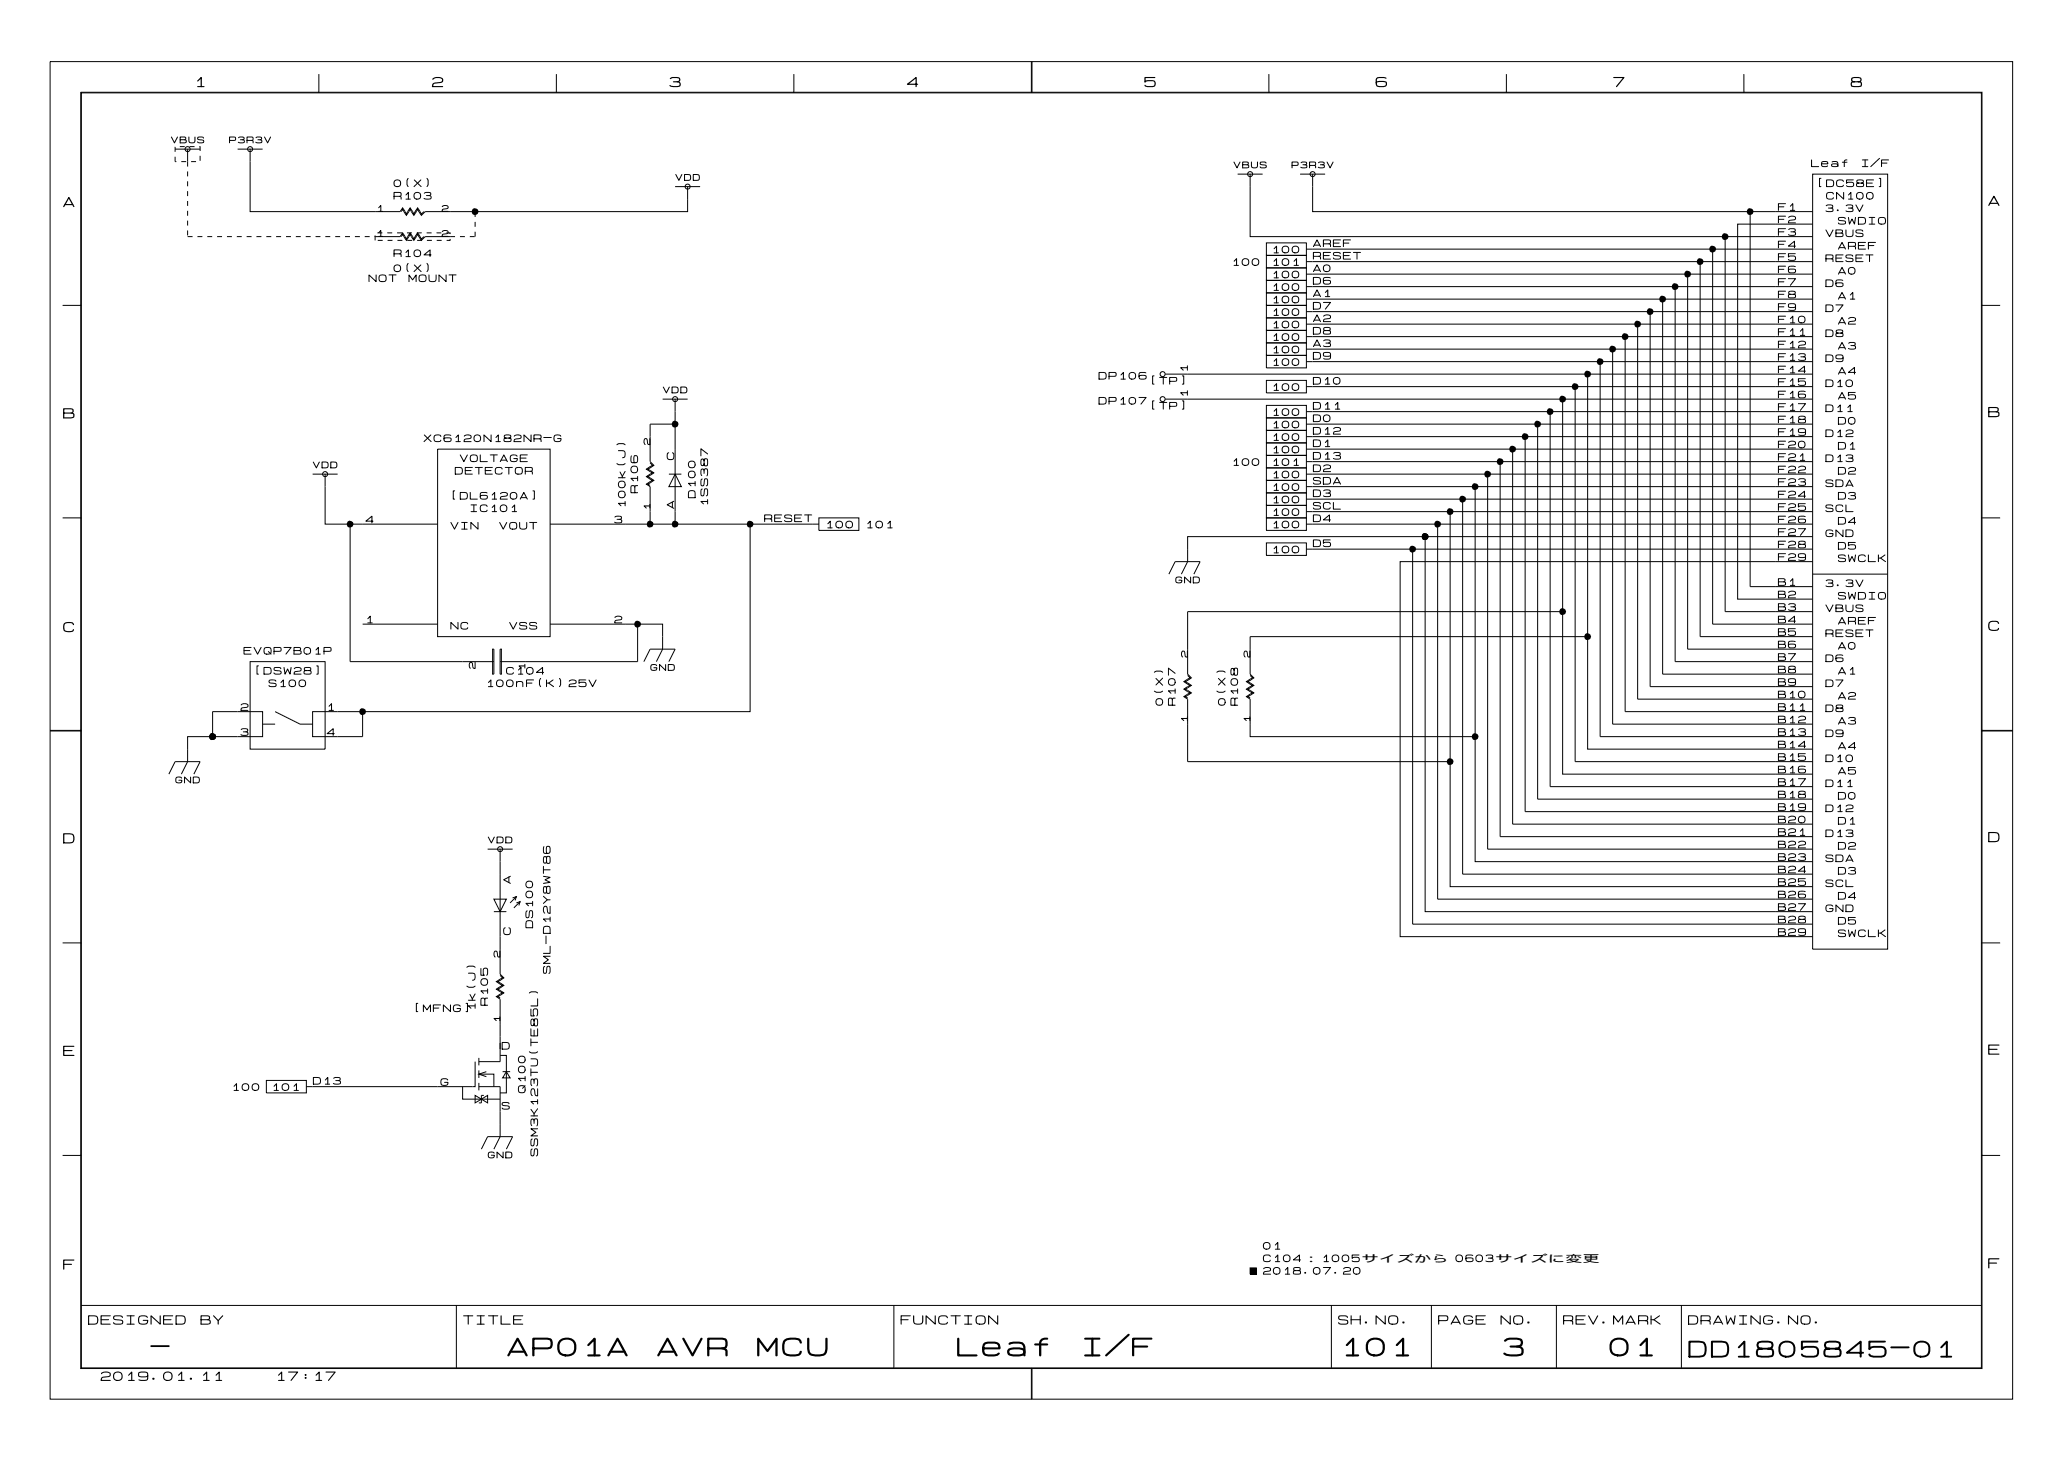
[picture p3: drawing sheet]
<svg xmlns="http://www.w3.org/2000/svg" width="297mm" height="210mm" viewBox="0 0 297 210" stroke-linecap="round" stroke-linejoin="round" font-family="sans-serif">
<g fill="none" stroke="#000" stroke-width=".14">
<path d="M7.2 8.9h282v192.1h-282zM11.6 13.3h273.2v183.3h-273.2zM11.7 13.3h273v183.2h-273zM45.8 10.6v2.7M79.9 10.6v2.7M114.1 10.6v2.7M148.2 8.9v4.4M148.3 8.9v4.4M182.3 10.6v2.7M216.4 10.6v2.7M250.6 10.6v2.7M25.2 21.1v.7"/>
<path d="M25.2 22.5v.7h.1M25.2 21.4h3.6M25.8 21.1h.7M26 23.2h.8M27 34h.7M27 24.6v.7M27 26v.8M27 27.5v.7M27 28.9v.7M27 30.3v.7M27 31.7v.7M27 33.1v.7"/>
<path d="M27 21.4v2.5M27.2 21.1h.8M27.5 23.2h.7M28.4 34h.7M28.7 21.1v.6M28.7 22.4v.7M29.8 34h.7M31.2 34h.7M32.6 34h.7M34 34h.7M34.1 21.4h3.6M35.4 34h.7"/>
<path d="M35.9 21.4v9h21.6l.3-.5 .6 .9 .5-.9 .6 .9 .5-.9 .5 .9 .4-.4M36.9 34h.7M38.3 34h.7M39.7 34h.7M41.1 34h.7M42.5 34h.7M43.9 34h.7M45.3 34h.7M46.7 34h.8M48.2 34h.7M49.6 34h.7M51 34h.7"/>
<path d="M52.4 34h.7M53.8 34h3.7l.3-.5 .6 .9 .5-.9 .6 .9 .5-.9 .5 .9 .4-.4M53.9 33.8v.7M54.2 33.5h.7M54.3 34.5h.7M55.6 33.5h.8M55.7 34.5h.7M57.1 33.5h.7M57.1 34.5h.7M58.5 33.5h.7M58.5 34.5h.7M59.9 33.5h.7"/>
<path d="M59.9 34.5h.7M61.3 33.5h.7M61.3 34.5h.7M62.7 33.5h.7M62.8 34.5h.7M64.1 33.5h.6v.1M64.7 34.3v.2h-.5M65.4 34h-4.3l-.6 .5-.5-.9-.5 .9-.6-.9-.5 .9-.6-.9-.1 .4M66.1 34h.7M67.5 34h.7M68.3 30.5v.7M68.3 31.9v.7"/>
<path d="M68.3 33.3v.7M97 26.8h3.6M98.8 26.8v3.6h-37.7l-.6 .5-.5-.9-.5 .9-.6-.9-.5 .9-.6-.9-.1 .4M177.8 25h3.6M179.6 25v9h80.8M181.9 36.7h5.8v1.8h-5.8zM181.9 34.9h5.8v1.8h-5.8zM181.9 38.5h5.8v1.8h-5.8zM186.8 25h3.6M187.7 37.6h.9M187.7 35.8h.9M187.7 39.4h.9"/>
<path d="M188.6 25v5.4h71.8M242.5 39.4v53.9h12.5M244.3 37.6v53.9h10.7M246.1 35.8v53.9h8.9M247.9 34v53.9h7.1M251.4 30.4v53.9M260.4 25h10.8v111.4h-10.8zM260.4 35.8h-71.8M260.4 39.4h-71.8M260.4 37.6h-71.8M260.4 32.2h-10.7v53.9h5.3M9 43.9h2.7"/>
<path d="M95.2 57.3h3.6M97 57.3v7.2M181.9 54.6h5.8v1.8h-5.8zM181.9 49.3h5.8v1.8h-5.8zM181.9 47.5h5.8v1.8h-5.8zM181.9 40.3h5.8v1.8h-5.8zM181.9 42.1h5.8v1.8h-5.8zM181.9 58.2h5.8v1.8h-5.8zM181.9 51.1h5.8v1.8h-5.8zM181.9 43.9h5.8v1.8h-5.8zM181.9 45.7h5.8v1.8h-5.8zM187.7 55.5h.9"/>
<path d="M187.7 50.2h.9M187.7 48.4h.9M187.7 41.2h.9M187.7 43h.9M187.7 59.1h.9M187.7 52h.9M187.7 44.8h.9M187.7 46.6h.9M188.6 46.6h71.8M222.7 59.1v53.9h32.3M224.5 57.3v30.6M226.3 55.5v53.9h28.7"/>
<path d="M228.1 53.8v37.7M229.9 52v53.8h25.1M231.7 50.2v53.8h23.3M233.5 48.4v53.8h21.5M235.3 46.6v53.8h19.7M237.1 44.8v53.9h17.9M238.9 43v53.9h16.1M240.7 41.2v53.9h14.3M260.4 43h-71.8M260.4 41.2h-71.8M260.4 44.8h-71.8M260.4 50.2h-71.8"/>
<path d="M260.4 48.4h-71.8M260.4 52h-71.8M260.4 55.5h-71.8M260.4 59.1h-71.8M260.4 53.8h-93M260.4 57.3h-93M284.7 43.9h2.7M9 74.4h2.7M44.9 68.1h3.6M46.7 68.1v7.2h5.4M50.3 75.3v19.8h20.7M52.1 75.3h10.8"/>
<path d="M62.9 64.5h16.1v27h-16.1zM79 75.3h10.8M89.8 75.3h27.9M93.4 66.5l.4 .4-.9 .5 .9 .5-.9 .6 .9 .5-.9 .6 .5 .3M93.4 69.9v5.4M96.1 68.1h1.8M97 68.1l.9 1.8h-1.8zM97 64.5v10.8M97 60.9h-3.6v5.4l.5 .6-.9 .5 .9 .5-.9 .6 .9 .5-.9 .6 .4 .1M107.8 75.3v26.9h-62.9v3.6h7.2v-3.6M117.7 74.4h5.7v1.8h-5.7zM181.9 69h5.8v1.8h-5.8z"/>
<path d="M181.9 72.6h5.8v1.8h-5.8zM181.9 70.8h5.8v1.8h-5.8zM181.9 65.4h5.8v1.8h-5.8zM181.9 74.4h5.8v1.8h-5.8zM181.9 63.6h5.8v1.8h-5.8zM181.9 60h5.8v1.8h-5.8zM181.9 78h5.8v1.8h-5.8zM181.9 67.2h5.8v1.8h-5.8zM181.9 61.8h5.8v1.8h-5.8zM187.7 68.1h.9M187.7 71.7h.9M187.7 66.3h.9"/>
<path d="M187.7 64.5h.9M187.7 60.9h.9M187.7 62.7h.9M203 78.9v53.9h57.4M204.8 77.1h-34.2v3.6l-.9 1.8M204.8 77.1v53.9h55.6M204.8 77.1h50.2M206.6 75.3v53.9h53.8M208.3 73.5v35.9M210.1 71.7v53.9h50.3M211.9 69.9v35.9M213.7 68.1v53.9h41.3"/>
<path d="M215.5 66.3v53.9h39.5M217.3 64.5v53.9h43.1M219.1 62.7v53.9h41.3M220.9 60.9v53.9h39.5M255 75.3h5.4M255 69.9h5.4M255 73.5h5.4M255 78.9h5.4M255 77.1h5.4M255 78.9h-67.3M255 75.3h-67.3M255 73.5h-67.3"/>
<path d="M255 69.9h-67.3M260.4 60.9h-71.8M260.4 64.5h-71.8M260.4 62.7h-71.8M260.4 68.1h-71.8M260.4 66.3h-71.8M260.4 71.7h-71.8M284.7 74.4h2.7M35.9 95.1h10.8v12.5h-10.8zM52.1 89.7h10.8M70.8 93.3h.2v3.6h-.2zM71.9 93.3h.1v3.6h-.1z"/>
<path d="M79 89.7h16.2v3.6l-.9 1.8M91.6 89.7v5.4h-19.7M92.5 95.1l.9-1.8h3.6l-.9 1.8M167.9 82.5l.9-1.8h3.6l-.9 1.8M170.6 97l.4 .4-.9 .5 .9 .6-.9 .5 .9 .5-.9 .6 .5 .3v9h37.7M179.6 97.6l-.5 .3 .9 .6-.9 .5 .9 .5-.9 .6 .5 .3v5.4h32.3v18h48.5M179.6 97l.4 .4-.4 .2M224.5 87.9h-53.9v9l.6 .5-.9 .5 .9 .6-.9 .5 .9 .5-.9 .6 .3 .2M224.5 87.9v23.3h30.5M228.1 91.5v16.1h26.9M228.1 91.5h-48.5v5.4l.5 .5-.8 .5 .8 .6-.8 .5 .8 .5-.8 .6 .3 .2M255 91.5h5.4"/>
<path d="M255 89.7h5.4M255 87.9h5.4M255 86.1h5.4M255 98.6h5.4M255 96.9h5.4M255 95.1h5.4M255 93.3h5.4M255 80.7h5.4M255 80.7h-53.8v53.9h59.2M260.4 84.3h-9M260.4 82.5h10.8M7.2 105h4.5"/>
<path d="M7.2 104.9h4.5M24.3 111.2l.9-1.8h3.6l-.9 1.8M30.5 102.2h7.2v3.6h-7.2zM30.5 105.8h-3.5v3.6l-.9 1.8M37.7 104h1.8M39.5 102.2l3.6 1.8h1.8M208.3 109.4v18h52.1M255 109.4h5.4M255 102.2h5.4M255 107.6h5.4M255 100.4h5.4M255 105.8h5.4"/>
<path d="M255 104h5.4M255 113h5.4M255 111.2h5.4M284.7 104.9h4.5M284.7 105h4.5M9 135.5h2.7M70.1 122h3.5M71 131h1.8M71 129.2h1.8l-.9 1.8zM71.9 122v18l.5 .5-.9 .5 .9 .6-.9 .5 .9 .6-.9 .5 .4 .2M73.6 129l.6-.2-.2 .6M74.2 129.7l.5-.2-.2 .6"/>
<path d="M74.2 128.8l-.9 .9M74.7 129.5l-.9 .9M255 122h5.4M255 120.2h5.4M284.7 135.5h2.7M38.3 155.2h5.7v1.8h-5.7zM66.5 156.1v1.8h5.4M68.3 152.5v3.6h-24.3M68.3 157.4l.9 .5-.9 .6zM68.8 156.1h3.1v7.2l-.9 1.8M68.8 154.3h2.2v1.8M68.8 152v1.1"/>
<path d="M68.8 153.8v1.1M68.8 155.6v1.1M69.2 157.9l.9-.5v1.1zM69.5 157.4h-.3v1.1h-.4M69.9 154l-1.1 .3 1.1 .4M71.9 140.1l.3 .4-.9 .5 .9 .6-.9 .5 .9 .6-.9 .5 .6 .3v9h-3.1M71.9 151.6h.9v5.4h-.9M72.2 154h1.1M72.8 154l.5 .9h-1.1zM9 166h2.7M69.2 165.1l.9-1.8h3.5l-.8 1.8M284.7 166h2.7"/>
<path d="M11.7 187.6h273M65.6 187.6v8.9M128.4 187.6v8.9M148.2 196.5v4.5M148.3 196.5v4.5M179.6 182.2h.9v.9h-.9zM191.3 187.6v8.9M205.7 187.6v8.9M223.6 187.6v8.9M241.6 187.6v8.9"/>
<circle cx="27" cy="21.4" r=".36"/>
<circle cx="35.9" cy="21.4" r=".36"/>
<circle cx="98.8" cy="26.8" r=".36"/>
<circle cx="179.6" cy="25" r=".36"/>
<circle cx="188.6" cy="25" r=".36"/>
<circle cx="97" cy="57.3" r=".36"/>
<circle cx="167" cy="57.3" r=".36"/>
<circle cx="167" cy="53.8" r=".36"/>
<circle cx="46.7" cy="68.1" r=".36"/>
<circle cx="71.9" cy="122" r=".36"/>
</g>
<g fill="#000">
<path d="M68 30l.2-.1 .5 .2 .1 .3-.2 .3-.4 .2-.3-.1-.1-.3v-.3zM242.2 39l.3-.1 .4 .2 .1 .3-.2 .3-.4 .2-.3-.1-.1-.3v-.3zM244 37.2l.3-.1 .4 .2 .1 .3-.2 .3-.4 .2-.3-.1-.1-.3v-.3zM245.8 35.4l.2-.1 .5 .2 .1 .3-.2 .3-.4 .2-.3-.1-.1-.3v-.3zM247.6 33.6l.2-.1 .5 .2 .1 .3-.2 .3-.4 .2-.3-.1-.1-.3v-.3zM251.2 30l.2-.1 .5 .2v.3l-.1 .3-.4 .2-.3-.1-.1-.3v-.3zM222.4 58.7l.3-.1 .4 .3 .1 .2-.1 .4-.4 .1-.3-.1-.2-.2 .1-.3zM224.2 56.9h.3l.4 .2 .1 .2-.1 .4-.4 .1-.3-.1-.2-.2 .1-.3zM226 55.1h.3l.4 .2 .1 .2-.1 .4-.5 .1-.2-.1-.2-.2 .1-.3zM227.8 53.3h.3l.4 .2 .1 .3-.1 .3-.5 .1-.2-.1-.2-.2 .1-.3zM229.6 51.5h.3l.4 .2 .1 .3-.1 .3-.5 .1-.2-.1-.2-.2v-.3zM231.4 49.7h.3l.4 .2 .1 .3-.1 .3-.5 .1-.2-.1-.2-.2v-.3z"/>
<path d="M233.2 47.9h.3l.4 .2 .1 .3-.1 .3-.5 .2-.2-.1-.2-.3v-.3zM235 46.2l.3-.1 .4 .2 .1 .3-.1 .3-.5 .2-.2-.1-.2-.3v-.3zM236.8 44.4l.3-.1 .4 .2 .1 .3-.1 .3-.5 .2-.3-.1-.1-.3v-.3zM238.6 42.6l.3-.1 .4 .2 .1 .3-.1 .3-.5 .2-.3-.1-.1-.3v-.3zM240.4 40.8l.3-.1 .4 .2 .1 .3-.2 .3-.4 .2-.3-.1-.1-.3v-.3zM50 74.9l.3-.1 .4 .2 .1 .3-.1 .3-.5 .2-.2-.1-.2-.3 .1-.3zM93.1 74.9l.3-.1 .4 .2 .1 .3-.1 .3-.5 .2-.2-.1-.2-.3 .1-.3zM96.7 60.5l.3-.1 .4 .2 .1 .3-.1 .4-.5 .1-.2-.1-.2-.2v-.3zM96.7 74.9l.3-.1 .4 .2 .1 .3-.1 .3-.5 .2-.2-.1-.2-.3v-.3zM107.5 74.9l.3-.1 .4 .2 .1 .3-.2 .3-.4 .2-.3-.1-.1-.3v-.3zM202.7 78.5l.2-.1 .5 .2 .1 .3-.2 .3-.4 .2-.3-.1-.1-.3v-.3zM204.5 76.7l.2-.1 .5 .2v.3l-.1 .3-.4 .2-.3-.1-.1-.3v-.3z"/>
<path d="M206.3 74.9l.2-.1 .5 .2v.3l-.1 .3-.4 .2-.3-.1-.1-.3v-.3zM208 73.1l.3-.1 .4 .2 .1 .3-.1 .3-.4 .2-.3-.1-.1-.3v-.3zM209.8 71.3l.3-.1 .4 .2 .1 .3-.1 .3-.4 .2-.3-.1-.1-.3v-.3zM211.6 69.5l.3-.1 .4 .2 .1 .3-.1 .3-.4 .2-.3-.1-.1-.3v-.3zM213.4 67.7l.3-.1 .4 .2 .1 .3-.1 .3-.4 .2-.3-.1-.1-.2v-.4zM215.2 65.9l.3-.1 .4 .2 .1 .3-.1 .3-.4 .2-.3-.1-.1-.2v-.4zM217 64.1l.3-.1 .4 .2 .1 .3-.1 .3-.4 .2-.3-.1-.1-.2v-.3zM218.8 62.3l.3-.1 .4 .2 .1 .3-.1 .4-.4 .1-.3-.1-.1-.2v-.3zM220.6 60.5l.3-.1 .4 .2 .1 .3-.1 .4-.4 .1-.3-.1-.1-.2v-.3zM91.3 89.3l.3-.1 .4 .2 .1 .3-.1 .3-.4 .2-.3-.1-.2-.3 .1-.3zM224.2 87.5l.3-.1 .4 .2 .1 .3-.1 .3-.4 .2-.3-.1-.2-.3 .1-.3zM227.8 91h.3l.4 .2 .1 .3-.1 .3-.5 .2-.2-.1-.2-.3 .1-.3z"/>
<path d="M30.2 105.4l.3-.1 .4 .2 .1 .3-.1 .4-.4 .1-.3-.1-.1-.2v-.3zM51.8 101.8h.3l.4 .2 .1 .2-.1 .4-.5 .1-.2-.1-.2-.2v-.3zM208 109l.3-.1 .4 .2 .1 .3-.1 .3-.4 .2-.3-.1-.1-.2v-.3zM211.6 105.4l.3-.1 .4 .2 .1 .3-.1 .4-.4 .1-.3-.1-.1-.2v-.3zM179.6 182.2h.9v.9h-.9z"/>
</g>
<g font-size="3.6">
<text x="72.8" y="195.4">AP01A</text>
<text x="94.3" y="195.4">AVR</text>
<text x="108.7" y="195.4">MCU</text>
<text x="137.4" y="195.4">Leaf</text>
<text x="155.3" y="195.4">I/F</text>
<text x="192.5" y="195.4">101</text>
<text x="215.8" y="195.4">3</text>
<text x="231.1" y="195.4">01</text>
</g>
<g font-size="3.2">
<text x="21.6" y="195.3">-</text>
<text x="242.5" y="195.5">DD1805845-01</text>
</g>
<g font-size="2">
<text x="27.9" y="12.8">1</text>
<text x="62" y="12.8">2</text>
<text x="96.1" y="12.8">3</text>
<text x="130.2" y="12.8">4</text>
<text x="164.3" y="12.8">5</text>
<text x="197.6" y="12.8">6</text>
<text x="231.7" y="12.8">7</text>
<text x="265.8" y="12.8">8</text>
<text x="285.6" y="29.8">A</text>
<text x="9" y="30">A</text>
<text x="9" y="60.4">B</text>
<text x="285.6" y="60.2">B</text>
<text x="9" y="91.1">C</text>
<text x="285.6" y="90.9">C</text>
<text x="9" y="121.4">D</text>
<text x="285.6" y="121.3">D</text>
<text x="9" y="152">E</text>
<text x="285.6" y="151.8">E</text>
<text x="9" y="182.7">F</text>
<text x="285.6" y="182.5">F</text>
</g>
<g font-size="1.8">
<text x="12.6" y="190.6">DESIGNED</text>
<text x="28.7" y="190.6">BY</text>
<text x="66.5" y="190.6">TITLE</text>
<text x="129.3" y="190.6">FUNCTION</text>
<text x="192.2" y="190.6">SH.NO.</text>
<text x="206.6" y="190.6">PAGE</text>
<text x="215.5" y="190.6">NO.</text>
<text x="224.5" y="190.6">REV.MARK</text>
<text x="242.5" y="190.6">DRAWING.NO.</text>
<text x="14.4" y="198.6">2019.01.11</text>
<text x="39.5" y="198.6">17:17</text>
</g>
<g font-size="1.4">
<text x="56.5" y="28.9">R103</text>
<text x="56.5" y="27.1">0(X)</text>
<text x="260.2" y="24.2">Leaf</text>
<text x="260.9" y="27.1">[DC58E]</text>
<text x="262.3" y="28.9">CN100</text>
<text x="267.3" y="24.2">I/F</text>
<text x="188.6" y="35.7">AREF</text>
<text x="255.4" y="35.9">F4</text>
<text x="255.4" y="34.1">F3</text>
<text x="255.4" y="32.3">F2</text>
<text x="255.4" y="30.5">F1</text>
<text x="262.2" y="30.7">3.3V</text>
<text x="262.2" y="34.2">VBUS</text>
<text x="264" y="32.4">SWDIO</text>
<text x="52.9" y="40.7">NOT</text>
<text x="56.5" y="37.1">R104</text>
<text x="56.5" y="39.3">0(X)</text>
<text x="58.7" y="40.7">MOUNT</text>
<text x="176.9" y="38.4">100</text>
<text x="182.7" y="38.4">101</text>
<text x="182.7" y="42">100</text>
<text x="182.7" y="36.6">100</text>
<text x="182.7" y="40.2">100</text>
<text x="188.6" y="41.1">D6</text>
<text x="188.6" y="37.5">RESET</text>
<text x="188.6" y="39.3">A0</text>
<text x="255.4" y="41.2">F7</text>
<text x="255.4" y="39.5">F6</text>
<text x="255.4" y="37.7">F5</text>
<text x="262.2" y="41.4">D6</text>
<text x="262.2" y="37.8">RESET</text>
<text x="264" y="39.6">A0</text>
<text x="264" y="36">AREF</text>
<text x="182.7" y="43.8">100</text>
<text x="182.7" y="45.6">100</text>
<text x="182.7" y="47.4">100</text>
<text x="188.6" y="42.9">A1</text>
<text x="188.6" y="44.7">D7</text>
<text x="188.6" y="46.5">A2</text>
<text x="255.4" y="46.6">F10</text>
<text x="255.4" y="44.8">F9</text>
<text x="255.4" y="43">F8</text>
<text x="262.2" y="45">D7</text>
<text x="264" y="46.8">A2</text>
<text x="264" y="43.2">A1</text>
<text x="170.8" y="53.6" transform="rotate(-90 170.8 53.6)">1</text>
<text x="182.7" y="50.9">100</text>
<text x="182.7" y="49.2">100</text>
<text x="182.7" y="52.7">100</text>
<text x="188.6" y="50">A3</text>
<text x="188.6" y="48.3">D8</text>
<text x="188.6" y="51.8">D9</text>
<text x="255.4" y="48.4">F11</text>
<text x="255.4" y="50.2">F12</text>
<text x="255.4" y="52">F13</text>
<text x="255.4" y="53.8">F14</text>
<text x="262.2" y="48.6">D8</text>
<text x="262.2" y="52.2">D9</text>
<text x="264" y="50.4">A3</text>
<text x="157.8" y="54.7">DP106</text>
<text x="157.8" y="58.3">DP107</text>
<text x="165.1" y="55.4">[TP]</text>
<text x="165.1" y="59">[TP]</text>
<text x="170.8" y="57.2" transform="rotate(-90 170.8 57.2)">1</text>
<text x="182.7" y="56.3">100</text>
<text x="182.7" y="59.9">100</text>
<text x="188.6" y="55.4">D10</text>
<text x="188.6" y="59">D11</text>
<text x="255.4" y="55.6">F15</text>
<text x="255.4" y="57.4">F16</text>
<text x="255.4" y="59.2">F17</text>
<text x="262.2" y="59.4">D11</text>
<text x="262.2" y="55.8">D10</text>
<text x="264" y="57.6">A5</text>
<text x="264" y="54">A4</text>
<text x="60.8" y="63.7">XC6120N182NR-G</text>
<text x="182.7" y="65.3">100</text>
<text x="182.7" y="61.7">100</text>
<text x="182.7" y="63.5">100</text>
<text x="188.6" y="64.4">D1</text>
<text x="188.6" y="60.8">D0</text>
<text x="188.6" y="62.6">D12</text>
<text x="255.4" y="61">F18</text>
<text x="255.4" y="62.8">F19</text>
<text x="255.4" y="64.6">F20</text>
<text x="262.2" y="63">D12</text>
<text x="264" y="64.8">D1</text>
<text x="264" y="61.2">D0</text>
<text x="64.6" y="72">[DL6120A]</text>
<text x="65.3" y="68.4">DETECTOR</text>
<text x="66" y="66.6">VOLTAGE</text>
<text x="91.9" y="70.9" transform="rotate(-90 91.9 70.9)">R106</text>
<text x="97.1" y="66.1" transform="rotate(-90 97.1 66.1)">C</text>
<text x="100.1" y="71.6" transform="rotate(-90 100.1 71.6)">D100</text>
<text x="176.9" y="67.1">100</text>
<text x="182.7" y="67.1">101</text>
<text x="182.7" y="68.9">100</text>
<text x="182.7" y="70.7">100</text>
<text x="188.6" y="71.6">D3</text>
<text x="188.6" y="66.2">D13</text>
<text x="188.6" y="68">D2</text>
<text x="188.6" y="69.8">SDA</text>
<text x="255.4" y="66.4">F21</text>
<text x="255.4" y="68.2">F22</text>
<text x="255.4" y="70">F23</text>
<text x="255.4" y="71.8">F24</text>
<text x="262.2" y="70.2">SDA</text>
<text x="262.2" y="66.6">D13</text>
<text x="264" y="72">D3</text>
<text x="264" y="68.4">D2</text>
<text x="52.5" y="75.4">4</text>
<text x="64.7" y="76.3">VIN</text>
<text x="67.5" y="73.8">IC101</text>
<text x="71.7" y="76.3">VOUT</text>
<text x="88.2" y="75.4">3</text>
<text x="90.1" y="73.1" transform="rotate(-90 90.1 73.1)">100k(J)</text>
<text x="97.1" y="73.1" transform="rotate(-90 97.1 73.1)">A</text>
<text x="101.9" y="72.8" transform="rotate(-90 101.9 72.8)">1SS387</text>
<text x="109.7" y="75.2">RESET</text>
<text x="118.5" y="76.1">100</text>
<text x="124.3" y="76.1">101</text>
<text x="182.7" y="72.5">100</text>
<text x="182.7" y="76.1">100</text>
<text x="182.7" y="74.3">100</text>
<text x="188.6" y="75.2">D4</text>
<text x="188.6" y="73.4">SCL</text>
<text x="255.4" y="73.6">F25</text>
<text x="255.4" y="75.4">F26</text>
<text x="255.4" y="77.2">F27</text>
<text x="262.2" y="73.8">SCL</text>
<text x="262.2" y="77.3">GND</text>
<text x="264" y="75.6">D4</text>
<text x="182.7" y="79.7">100</text>
<text x="188.6" y="78.8">D5</text>
<text x="255.4" y="79">F28</text>
<text x="255.4" y="80.8">F29</text>
<text x="264" y="79.1">D5</text>
<text x="264" y="80.9">SWCLK</text>
<text x="52.5" y="89.7">1</text>
<text x="88.2" y="89.7">2</text>
<text x="255.4" y="84.4">B1</text>
<text x="255.4" y="86.1">B2</text>
<text x="255.4" y="87.9">B3</text>
<text x="255.4" y="89.7">B4</text>
<text x="262.2" y="84.5">3.3V</text>
<text x="262.2" y="88.1">VBUS</text>
<text x="264" y="89.9">AREF</text>
<text x="264" y="86.3">SWDIO</text>
<text x="34.9" y="94.2">EVQP7B01P</text>
<text x="64.7" y="90.6">NC</text>
<text x="73.1" y="90.6">VSS</text>
<text x="255.4" y="91.5">B5</text>
<text x="255.4" y="93.3">B6</text>
<text x="255.4" y="95.1">B7</text>
<text x="262.2" y="91.7">RESET</text>
<text x="262.2" y="95.3">D6</text>
<text x="264" y="93.5">A0</text>
<text x="36.4" y="97.1">[DSW28]</text>
<text x="38.5" y="98.9">S100</text>
<text x="69.8" y="98.9">100nF(K) 25V</text>
<text x="72.7" y="97.1">C104</text>
<text x="167.3" y="101.4" transform="rotate(-90 167.3 101.4)">0(X)</text>
<text x="169.1" y="101.4" transform="rotate(-90 169.1 101.4)">R107</text>
<text x="176.3" y="101.4" transform="rotate(-90 176.3 101.4)">0(X)</text>
<text x="178.1" y="101.4" transform="rotate(-90 178.1 101.4)">R108</text>
<text x="255.4" y="96.9">B8</text>
<text x="255.4" y="98.7">B9</text>
<text x="255.4" y="100.5">B10</text>
<text x="262.2" y="98.9">D7</text>
<text x="264" y="100.7">A2</text>
<text x="264" y="97.1">A1</text>
<text x="34.5" y="105.9">3</text>
<text x="34.5" y="102.3">2</text>
<text x="46.9" y="105.9">4</text>
<text x="46.9" y="102.3">1</text>
<text x="255.4" y="102.3">B11</text>
<text x="255.4" y="104.1">B12</text>
<text x="255.4" y="105.9">B13</text>
<text x="255.4" y="107.7">B14</text>
<text x="262.2" y="102.5">D8</text>
<text x="262.2" y="106.1">D9</text>
<text x="264" y="104.3">A3</text>
<text x="264" y="107.9">A4</text>
<text x="255.4" y="109.5">B15</text>
<text x="255.4" y="111.3">B16</text>
<text x="255.4" y="113.1">B17</text>
<text x="262.2" y="109.7">D10</text>
<text x="262.2" y="113.3">D11</text>
<text x="264" y="111.5">A5</text>
<text x="255.4" y="114.9">B18</text>
<text x="255.4" y="116.7">B19</text>
<text x="255.4" y="118.5">B20</text>
<text x="262.2" y="116.9">D12</text>
<text x="264" y="115.1">D0</text>
<text x="264" y="118.7">D1</text>
<text x="255.4" y="120.3">B21</text>
<text x="255.4" y="122.1">B22</text>
<text x="255.4" y="123.9">B23</text>
<text x="255.4" y="125.7">B24</text>
<text x="262.2" y="124">SDA</text>
<text x="262.2" y="120.5">D13</text>
<text x="264" y="122.2">D2</text>
<text x="264" y="125.8">D3</text>
<text x="73.6" y="127" transform="rotate(-90 73.6 127)">A</text>
<text x="255.4" y="127.5">B25</text>
<text x="255.4" y="129.3">B26</text>
<text x="255.4" y="131">B27</text>
<text x="262.2" y="127.6">SCL</text>
<text x="262.2" y="131.2">GND</text>
<text x="264" y="129.4">D4</text>
<text x="73.6" y="134.4" transform="rotate(-90 73.6 134.4)">C</text>
<text x="76.8" y="133.4" transform="rotate(-90 76.8 133.4)">DS100</text>
<text x="255.4" y="132.8">B28</text>
<text x="255.4" y="134.6">B29</text>
<text x="264" y="133">D5</text>
<text x="264" y="134.8">SWCLK</text>
<text x="79.3" y="140" transform="rotate(-90 79.3 140)">SML-D12Y8WT86</text>
<text x="59.3" y="145.6">[MFNG]</text>
<text x="68.5" y="145.3" transform="rotate(-90 68.5 145.3)">1k(J)</text>
<text x="70.3" y="144.5" transform="rotate(-90 70.3 144.5)">R105</text>
<text x="72" y="151">D</text>
<text x="33.2" y="156.9">100</text>
<text x="39" y="156.9">101</text>
<text x="44.9" y="156">D13</text>
<text x="63.2" y="156.2">G</text>
<text x="72" y="159.6">S</text>
<text x="75.7" y="157.1" transform="rotate(-90 75.7 157.1)">Q100</text>
<text x="77.5" y="166.2" transform="rotate(-90 77.5 166.2)">SSM3K123TU(TE85L)</text>
<text x="181.4" y="179.7">01</text>
<text x="181.4" y="183.3">2018.07.20</text>
<text x="181.4" y="181.5">C104：1005サイズから 0603サイズに変更</text>
</g>
<g font-size="1.3">
<text x="24.5" y="20.7">VBUS</text>
<text x="32.9" y="20.7">P3R3V</text>
<text x="97" y="26.1">VDD</text>
<text x="177.2" y="24.3">VBUS</text>
<text x="185.5" y="24.3">P3R3V</text>
<text x="54.1" y="30.6">1</text>
<text x="54.1" y="34.2">1</text>
<text x="63.4" y="30.6">2</text>
<text x="63.4" y="34.2">2</text>
<text x="95.2" y="56.7">VDD</text>
<text x="93.6" y="64" transform="rotate(-90 93.6 64)">2</text>
<text x="44.9" y="67.4">VDD</text>
<text x="93.6" y="73.3" transform="rotate(-90 93.6 73.3)">1</text>
<text x="168.8" y="84">GND</text>
<text x="170.8" y="94.5" transform="rotate(-90 170.8 94.5)">2</text>
<text x="179.8" y="94.5" transform="rotate(-90 179.8 94.5)">2</text>
<text x="68.5" y="96.1" transform="rotate(-90 68.5 96.1)">2</text>
<text x="75.6" y="96.3" transform="rotate(-90 75.6 96.3)">1</text>
<text x="93.4" y="96.5">GND</text>
<text x="170.8" y="103.9" transform="rotate(-90 170.8 103.9)">1</text>
<text x="179.8" y="103.9" transform="rotate(-90 179.8 103.9)">1</text>
<text x="25.2" y="112.7">GND</text>
<text x="70.1" y="121.3">VDD</text>
<text x="72" y="137.6" transform="rotate(-90 72 137.6)">2</text>
<text x="72" y="147" transform="rotate(-90 72 147)">1</text>
<text x="70.1" y="166.6">GND</text>
</g>
</svg>
